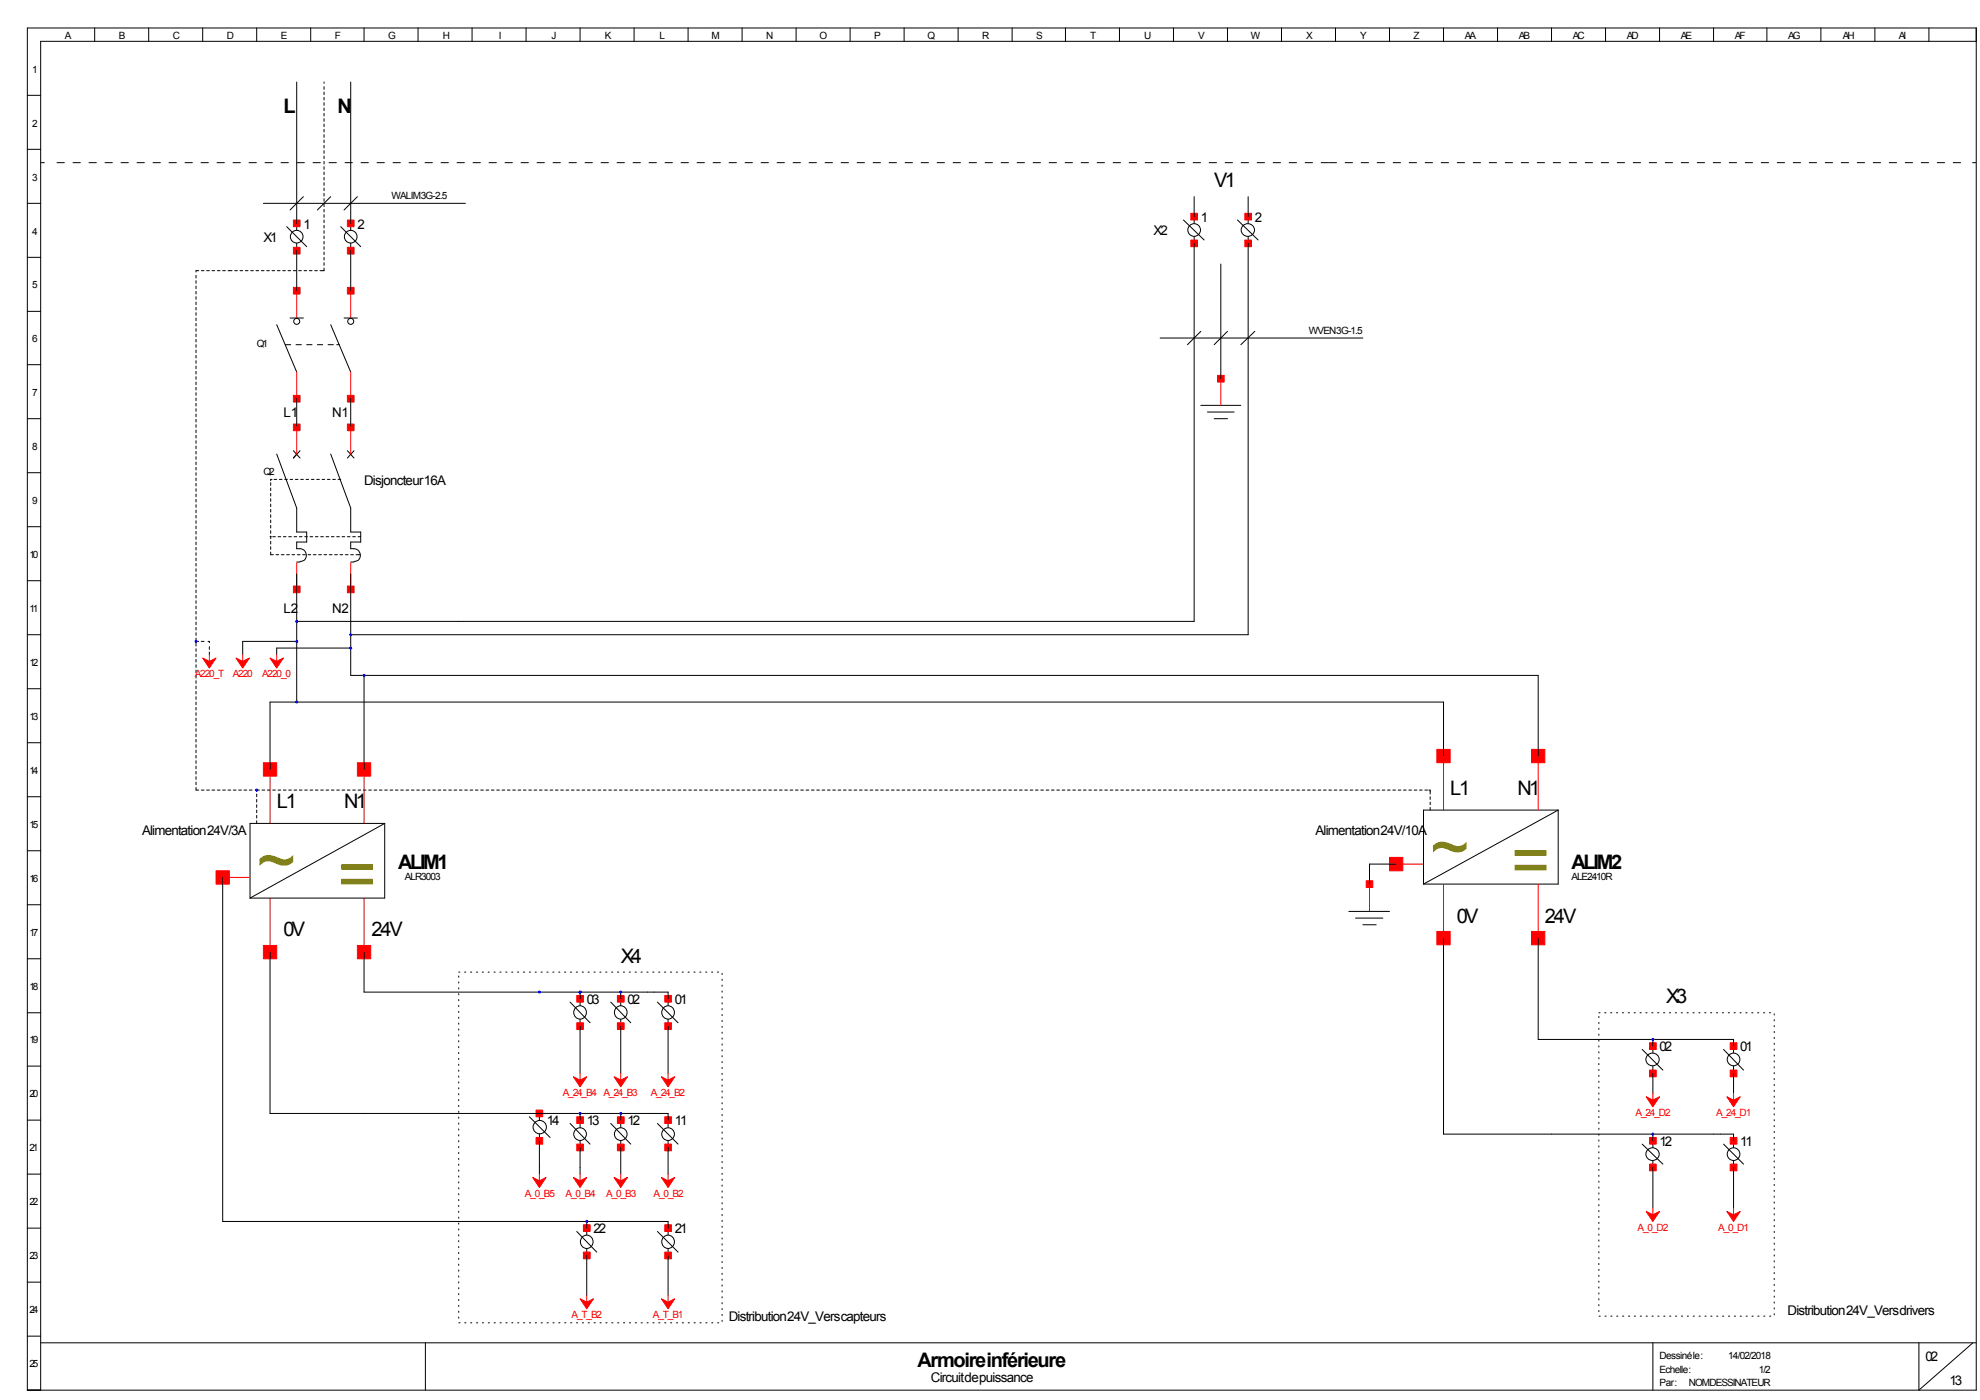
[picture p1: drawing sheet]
<svg xmlns="http://www.w3.org/2000/svg" width="297mm" height="210mm" viewBox="0 0 297 210" stroke-linecap="round" stroke-linejoin="round" font-family="sans-serif">
<g fill="none" stroke="#000" stroke-width=".15">
<path d="M4.1 4.2h292.3v204.3h-292.3zM4.1 14.3h2M14.2 4.2v2M22.3 4.2v2M30.4 4.2v2M38.5 4.2v2M44.5 12.3v22.2M46.6 4.2v2M48.6 12.3v.2M48.6 13v.4M48.6 13.8v.4M48.6 14.6v.4"/>
<path d="M48.6 15.4v.4M48.6 16.2v.4M48.6 17v.4M48.6 17.8v.4M48.6 18.6v.4M48.6 19.4v.4M52.6 12.3v22.2M54.6 4.2v2M62.7 4.2v2M70.8 4.2v2M78.9 4.2v2M87 4.2v2"/>
<path d="M95.1 4.2v2M103.2 4.2v2M111.3 4.2v2M119.4 4.2v2M127.5 4.2v2M135.6 4.2v2M143.7 4.2v2M151.8 4.2v2M159.8 4.2v2M167.9 4.2v2M176 4.2v2M184.1 4.2v2"/>
<path d="M192.2 4.2v2M200.3 4.2v2M208.4 4.2v2M216.5 4.2v2M224.6 4.2v2M232.7 4.2v2M240.8 4.2v2M248.9 4.2v2M257 4.2v2M265 4.2v2M273.1 4.2v2M281.2 4.2v2"/>
<path d="M289.3 4.2v2M296.4 6.2h-290.3v202.3M4.1 30.5h2M4.1 22.4h2M4.1 38.6h2M6.1 24.4h.6M8.5 24.4h1.2M10.9 24.4h1.2M13.3 24.4h1.2M15.7 24.4h1.2M18.1 24.4h1.2M20.5 24.4h1.2"/>
<path d="M22.9 24.4h1.2M25.3 24.4h1.2M27.7 24.4h1.2M30.1 24.4h1.2M32.5 24.4h1.2M34.9 24.4h1.2M37.3 24.4h1.2M39.5 30.5h30.3M39.7 24.4h1.2M42.1 24.4h1.2M43 34l3 3M44.5 24.4h1.2"/>
<path d="M44.5 36.5v7.1M45.5 29.5l-2 2M46.9 24.4h1.2M48.6 20.2v.4M48.6 21v.4M48.6 21.8v.4M48.6 22.6v.4M48.6 23.4v.4M48.6 24.2v.4M48.6 25v.4M48.6 25.8v.4M48.6 26.6v.4"/>
<path d="M48.6 27.4v.4M48.6 28.2v.4M48.6 29v.4M48.6 29.8v.4M48.6 30.6v.4M48.6 31.4v.4M48.6 32.2v.4M48.6 33v.4M48.6 33.8v.4M48.6 34.6v.4M48.6 35.4v.4M48.6 36.2v.4"/>
<path d="M48.6 37v.4M48.6 37.8v.4M48.6 38.6v.4M48.6 39.4v.4M49.3 24.4h1.2M49.6 29.5l-2 2M51.1 34l3 3M51.7 24.4h1.2M52.6 36.5v7.1M53.6 29.5l-2 2M54.1 24.4h1.2M56.5 24.4h1.2"/>
<path d="M58.9 24.4h1.2M61.3 24.4h1.2M63.7 24.4h1.2M66.1 24.4h1.2M68.5 24.4h1.2M70.9 24.4h1.2M73.3 24.4h1.2M75.7 24.4h1.2M78.1 24.4h1.2M80.5 24.4h1.2M82.9 24.4h1.2M85.3 24.4h1.2"/>
<path d="M87.7 24.4h1.2M90.1 24.4h1.2M92.5 24.4h1.2M94.9 24.4h1.2M97.3 24.4h1.2M99.7 24.4h1.2M102.1 24.4h1.2M104.5 24.4h1.2M106.9 24.4h1.2M109.3 24.4h1.2M111.7 24.4h1.2M114.1 24.4h1.2"/>
<path d="M116.5 24.4h1.2M118.9 24.4h1.2M121.3 24.4h1.2M123.7 24.4h1.2M126.1 24.4h1.2M128.5 24.4h1.2M130.9 24.4h1.2M133.3 24.4h1.2M135.7 24.4h1.2M138.1 24.4h1.2M140.5 24.4h1.2M142.9 24.4h1.2"/>
<path d="M145.3 24.4h1.2M147.7 24.4h1.2M150.1 24.4h1.2M152.5 24.4h1.2M154.9 24.4h1.2M157.3 24.4h1.2M159.7 24.4h1.2M162.1 24.4h1.2M164.5 24.4h1.2M166.9 24.4h1.2M169.3 24.4h1.2M171.7 24.4h1.2"/>
<path d="M174.1 24.4h1.2M176.5 24.4h1.2M177.5 33l3.1 3M178.9 24.4h1.2M179.1 29.5v4M179.1 35.5v57.7h-134.6M181.3 24.4h1.2M183.1 39.6v17.2M183.7 24.4h1.2M185.6 33l3.1 3M186.1 24.4h1.2M187.2 29.5v4"/>
<path d="M187.2 35.5v59.7h-134.6M188.5 24.4h1.2M190.9 24.4h1.2M193.3 24.4h1.2M195.7 24.4h1.2M198.1 24.4h2.4M201.7 24.4h1.2M204.1 24.4h1.2M206.5 24.4h1.2M208.9 24.4h1.2M211.3 24.4h1.2M213.7 24.4h1.2"/>
<path d="M216.1 24.4h1.2M218.5 24.4h1.2M220.9 24.4h1.2M223.3 24.4h1.2M225.7 24.4h1.2M228.1 24.4h1.2M230.5 24.4h1.2M232.9 24.4h1.2M235.3 24.4h1.2M237.7 24.4h1.2M240.1 24.4h1.2M242.5 24.4h1.2"/>
<path d="M244.9 24.4h1.2M247.3 24.4h1.2M249.7 24.4h1.2M252.1 24.4h1.2M254.5 24.4h1.2M256.9 24.4h1.2M259.3 24.4h1.2M261.7 24.4h1.2M264.1 24.4h1.2M266.5 24.4h1.2M268.9 24.4h1.2M271.3 24.4h1.2"/>
<path d="M273.7 24.4h1.2M276.1 24.4h1.2M278.5 24.4h1.2M280.9 24.4h1.2M283.3 24.4h1.2M285.7 24.4h1.2M288.1 24.4h1.2M290.5 24.4h1.2M292.9 24.4h1.2M295.8 24.4h.6M4.1 46.7h2M4.1 54.7h2"/>
<path d="M29.4 41.3v.4M29.4 42.1v.4M29.4 42.9v.4M29.4 43.7v.4M29.4 44.5v.4M29.4 45.3v.4M29.4 46.1v.4M29.4 46.9v.4M29.4 47.7v.4M29.4 48.5v.4M29.4 49.3v.4M29.4 50.1v.4"/>
<path d="M29.4 50.9v.4M29.4 51.7v.4M29.4 52.5v.4M29.4 53.3v.4M29.4 54.1v.4M29.4 54.9v.4M29.4 55.7v.4M29.4 56.5v.4M29.4 57.3v.4M29.4 58.1v.4M29.4 58.9v.4M29.4 59.7v.4"/>
<path d="M29.8 40.6h-.4v.2M30.2 40.6h.4M31 40.6h.4M31.8 40.6h.4M32.6 40.6h.4M33.4 40.6h.4M34.2 40.6h.6M35.2 40.6h.4M36 40.6h.4M36.8 40.6h.4M37.6 40.6h.4M38.4 40.6h.4"/>
<path d="M39.2 40.6h.4M40 40.6h.4M40.8 40.6h.4M41.5 48.7l3 7.1M41.6 40.6h.4M42.4 40.6h.4M42.8 51.7h.8M43.2 40.6h.4M43.5 47.7h2M44 40.6h.4M44.4 51.7h.8M44.5 59.8v4.1"/>
<path d="M44.8 40.6h.4M45.6 40.6h.4M46 51.7h.8M46.4 40.6h.4M47.2 40.6h.4M47.6 51.7h.8M48.6 40.2v.4h-.6M49.2 51.7h.8M49.6 48.7l3 7.1M50.5 51.7h.4M51.6 47.7h2M52.6 59.8v4.1"/>
<path d="M174 50.7h30.4M180.1 49.7l-2 2M184.1 49.7l-2 2M188.2 49.7l-2.1 2M4.1 62.8h2M4.1 70.9h2M4.1 79h2M29.4 60.5v.4M29.4 61.3v.4M29.4 62.1v.4M29.4 62.9v.4M29.4 63.7v.4"/>
<path d="M29.4 64.5v.4M29.4 65.3v.4M29.4 66.1v.4M29.4 66.9v.4M29.4 67.7v.4M29.4 68.5v.4M29.4 69.3v.4M29.4 70.1v.4M29.4 70.9v.4M29.4 71.7v.4M29.4 72.5v.4M29.4 73.3v.4"/>
<path d="M29.4 74.1v.4M29.4 74.9v.4M29.4 75.7v.4M29.4 76.5v.4M29.4 77.3v.4M29.4 78.1v.4M29.4 78.9v.4M29.4 79.7v.4M40.6 72.4v.4M40.6 73.2v.4M40.6 74v.4M40.6 74.8v.4"/>
<path d="M40.6 75.6v.4M40.6 76.4v.4M40.6 77.2v.4M40.6 78v.4M40.6 78.8v.4M40.6 79.6v.4M40.8 71.9h-.2v.2M41.1 71.9h.4M41.5 68.1l3 8.1v3.6h1.5v1.5h-1.5v1a1.04 1.04 0 0 1 1.3 .5 1.04 1.04 0 0 1-.3 1.3l-.5 .1M41.9 71.9h.4M42.7 71.9h.4M43.5 71.9h.4"/>
<path d="M44 67.6l1 1.1M44.3 71.9h.4M45 67.6l-1 1.1 .5-.6M45.1 71.9h.4M45.9 71.9h.4M46.7 71.9h.4M47.5 71.9h.4M48.3 71.9h.4M49.1 71.9h.4M49.6 68.1l3 8.1v3.6h1.5v1.5h-1.5v1a1.04 1.04 0 0 1 1.3 .5 1.04 1.04 0 0 1-.3 1.3l-.5 .1M49.9 71.9h.4M50.7 71.9h.4"/>
<path d="M52.1 67.6l1 1.1M53.1 67.6l-1 1.1M180.1 60.8h6M181.1 61.8h4M182.1 62.8h2M4.1 95.2h2M4.1 87.1h2M29.4 96.2h.4M29.4 80.5v.4M29.4 81.3v.4M29.4 82.1v.4M29.4 82.9v.4"/>
<path d="M29.4 83.7v.4M29.4 84.5v.4M29.4 85.3v.4M29.4 86.1v.4M29.4 86.9v.4M29.4 87.7v.4M29.4 88.5v.4M29.4 89.3v.4M29.4 90.1v.4M29.4 90.9v.4M29.4 91.7v.4M29.4 92.5v.4"/>
<path d="M29.4 93.3v.4M29.4 94.1v.4M29.4 94.9v.4M29.4 95.7v.4M29.4 96.5v.4M29.4 97.3v.4M29.4 98.1v.4M29.4 98.9v.4M29.4 99.7v.4M30.2 96.2h.4M31.2 96.2h.2v.2M31.4 97v.4"/>
<path d="M31.4 97.8v.4M40.5 80.5h.2M40.6 80.4v.4M40.6 81.2v.4M40.6 82v.4M40.6 82.8v.4h.4M40.9 80.5h.4M41.4 83.2h.4M41.7 80.5h.4M42.2 83.2h.4M42.5 80.5h.4M43 83.2h.4"/>
<path d="M43.3 80.5h.4M43.8 83.2h.4M44.1 80.5h.4M44.5 86.1v19.2M44.5 84.3h.5M44.5 96.2h-8.1v2M44.6 83.2h.4M44.9 80.5h.4M45.4 83.2h.4M45.7 80.5h.4M46.2 83.2h.4M46.5 80.5h.4"/>
<path d="M47 83.2h.4M47.3 80.5h.4M47.8 83.2h.4M48.1 80.5h.4M48.6 83.2h.4M48.9 80.5h.4M49.4 83.2h.4M49.7 80.5h.4M50.2 83.2h.4M50.5 80.5h.4M51 83.2h.4M51.3 80.5h.4"/>
<path d="M51.8 83.2h.4M52.1 80.5h.4M52.6 84.3h.5M52.6 86.1v15.2h178.1v12.1M52.6 83.2h.4M52.6 97.2h-11.1v1M52.9 80.5h.4M53.4 83.2h.6M53.7 80.5h.4M4.1 103.3h2M4.1 111.4h2M4.1 119.5h2"/>
<path d="M29.4 100.5v.4M29.4 101.3v.4M29.4 102.1v.4M29.4 102.9v.4M29.4 103.7v.4M29.4 104.5v.4M29.4 105.3v.4M29.4 106.1v.4M29.4 106.9v.4M29.4 107.7v.4M29.4 108.5v.4M29.4 109.3v.4"/>
<path d="M29.4 110.1v.4M29.4 110.9v.4M29.4 111.7v.4M29.4 112.5v.4M29.4 113.3v.4M29.4 114.1v.4M29.4 114.9v.4M29.4 115.7v.4M29.4 116.5v.4M29.4 117.3v.4M29.4 118.1v.4h.4M30.2 118.5h.4"/>
<path d="M31 118.5h.4M31.8 118.5h.4M32.6 118.5h.4M33.4 118.5h.4M34.2 118.5h.4M35 118.5h.4M35.8 118.5h.4M36.6 118.5h.4M37.4 118.5h.4M38.3 118.5h.6M38.5 118.5v.2M38.5 119.1v.4"/>
<path d="M38.5 119.9v.4M39.3 118.5h.4M40.1 118.5h.4M40.9 118.5h.4M41.7 118.5h.4M42.5 118.5h.4M43.3 118.5h.4M44.1 118.5h.4M44.9 118.5h.4M45.7 118.5h.4M46.5 118.5h.4M47.3 118.5h.4"/>
<path d="M48.1 118.5h.4M48.9 118.5h.4M49.7 118.5h.4M50.5 118.5h.4M51.3 118.5h.4M52.1 118.5h.4M52.9 118.5h.4M53.7 118.5h.4M54.5 118.5h.4M54.6 101.3v14.1M55.3 118.5h.4M56.1 118.5h.4"/>
<path d="M56.9 118.5h.4M57.7 118.5h.4M58.5 118.5h.4M59.3 118.5h.4M60.1 118.5h.4M60.9 118.5h.4M61.7 118.5h.4M62.5 118.5h.4M63.3 118.5h.4M64.1 118.5h.4M64.9 118.5h.4M65.7 118.5h.4"/>
<path d="M66.5 118.5h.4M67.3 118.5h.4M68.1 118.5h.4M68.9 118.5h.4M69.7 118.5h.4M70.5 118.5h.4M71.3 118.5h.4M72.1 118.5h.4M72.9 118.5h.4M73.7 118.5h.4M74.5 118.5h.4M75.3 118.5h.4"/>
<path d="M76.1 118.5h.4M76.9 118.5h.4M77.7 118.5h.4M78.5 118.5h.4M79.3 118.5h.4M80.1 118.5h.4M80.9 118.5h.4M81.7 118.5h.4M82.5 118.5h.4M83.3 118.5h.4M84.1 118.5h.4M84.9 118.5h.4"/>
<path d="M85.7 118.5h.4M86.5 118.5h.4M87.3 118.5h.4M88.1 118.5h.4M88.9 118.5h.4M89.7 118.5h.4M90.5 118.5h.4M91.3 118.5h.4M92.1 118.5h.4M92.9 118.5h.4M93.7 118.5h.4M94.5 118.5h.4"/>
<path d="M95.3 118.5h.4M96.1 118.5h.4M96.9 118.5h.4M97.7 118.5h.4M98.5 118.5h.4M99.3 118.5h.4M100.1 118.5h.4M100.9 118.5h.4M101.7 118.5h.4M102.5 118.5h.4M103.3 118.5h.4M104.1 118.5h.4"/>
<path d="M104.9 118.5h.4M105.7 118.5h.4M106.5 118.5h.4M107.3 118.5h.4M108.1 118.5h.4M108.9 118.5h.4M109.7 118.5h.4M110.5 118.5h.4M111.3 118.5h.4M112.1 118.5h.4M112.9 118.5h.4M113.7 118.5h.4"/>
<path d="M114.5 118.5h.4M115.3 118.5h.4M116.1 118.5h.4M116.9 118.5h.4M117.7 118.5h.4M118.5 118.5h.4M119.3 118.5h.4M120.1 118.5h.4M120.9 118.5h.4M121.7 118.5h.4M122.5 118.5h.4M123.3 118.5h.4"/>
<path d="M124.1 118.5h.4M124.9 118.5h.4M125.7 118.5h.4M126.5 118.5h.4M127.3 118.5h.4M128.1 118.5h.4M128.9 118.5h.4M129.7 118.5h.4M130.5 118.5h.4M131.3 118.5h.4M132.1 118.5h.4M132.9 118.5h.4"/>
<path d="M133.7 118.5h.4M134.5 118.5h.4M135.3 118.5h.4M136.1 118.5h.4M136.9 118.5h.4M137.7 118.5h.4M138.5 118.5h.4M139.3 118.5h.4M140.1 118.5h.4M140.9 118.5h.4M141.7 118.5h.4M142.5 118.5h.4"/>
<path d="M143.3 118.5h.4M144.1 118.5h.4M144.9 118.5h.4M145.7 118.5h.4M146.5 118.5h.4M147.3 118.5h.4M148.1 118.5h.4M148.9 118.5h.4M149.7 118.5h.4M150.5 118.5h.4M151.3 118.5h.4M152.1 118.5h.4"/>
<path d="M152.9 118.5h.4M153.7 118.5h.4M154.5 118.5h.4M155.3 118.5h.4M156.1 118.5h.4M156.9 118.5h.4M157.7 118.5h.4M158.5 118.5h.4M159.3 118.5h.4M160.1 118.5h.4M160.9 118.5h.4M161.7 118.5h.4"/>
<path d="M162.5 118.5h.4M163.3 118.5h.4M164.1 118.5h.4M164.9 118.5h.4M165.7 118.5h.4M166.5 118.5h.4M167.3 118.5h.4M168.1 118.5h.4M168.9 118.5h.4M169.7 118.5h.4M170.5 118.5h.4M171.3 118.5h.4"/>
<path d="M172.1 118.5h.4M172.9 118.5h.4M173.7 118.5h.4M174.5 118.5h.4M175.3 118.5h.4M176.1 118.5h.4M176.9 118.5h.4M177.7 118.5h.4M178.5 118.5h.4M179.3 118.5h.4M180.1 118.5h.4M180.9 118.5h.4"/>
<path d="M181.7 118.5h.4M182.5 118.5h.4M183.3 118.5h.4M184.1 118.5h.4M184.9 118.5h.4M185.7 118.5h.4M186.5 118.5h.4M187.3 118.5h.4M188.1 118.5h.4M188.9 118.5h.4M189.7 118.5h.4M190.5 118.5h.4"/>
<path d="M191.3 118.5h.4M192.1 118.5h.4M192.9 118.5h.4M193.7 118.5h.4M194.5 118.5h.4M195.3 118.5h.4M196.1 118.5h.4M196.9 118.5h.4M197.7 118.5h.4M198.5 118.5h.4M199.3 118.5h.4M200.1 118.5h.4"/>
<path d="M200.9 118.5h.4M201.7 118.5h.4M202.5 118.5h.4M203.3 118.5h.4M204.1 118.5h.4M204.9 118.5h.4M205.7 118.5h.4M206.5 118.5h.4M207.3 118.5h.4M208.1 118.5h.4M208.9 118.5h.4M209.7 118.5h.4"/>
<path d="M210.5 118.5h.4M211.3 118.5h.4M212.1 118.5h.4M212.9 118.5h.4M213.7 118.5h.4M214.3 118.5h.2v.6M214.5 119.5v.4M216.5 113.4v-8.1h-176v10.1M4.1 127.6h2M4.1 135.7h2M33.4 131.6v51.6h66.8v2M38.5 120.7v.4"/>
<path d="M38.5 121.5v.4M38.5 122.3v.4M38.5 123.1v.4M57.7 123.5h-20.2v11.2M57.7 123.5v11.2h-20.2M57.7 123.5l-20.2 11.2M202.3 136.7h6.1M203.3 137.7h4.1M204.4 138.7h2M209.4 129.6h-4v3M214.5 120.3v.4M214.5 121.1v.4"/>
<path d="M233.7 121.5h-20.2v11.1M233.7 121.5v11.1h-20.2M233.7 121.5l-20.2 11.1M4.1 143.8h2M4.1 151.9h2M4.1 159.9h2M40.5 142.8v24.2h59.7v2.1M54.6 142.8v6h45.6v2M85.5 150.3l3 3.1M87 148.8v2M87 152.9v8.1M91.6 150.3l3 3.1"/>
<path d="M93.1 148.8v2M93.1 152.9v8.1M98.6 150.3l3.1 3.1M100.2 152.9v8.1M216.5 140.7v29.4h43.5v2M230.7 140.7v15.2h29.3v2M246.3 157.4l3.1 3.1M247.9 155.9v2M247.9 159.9v4.1M258.5 157.4l3 3.1M260 159.9v4.1M4.1 168h2"/>
<path d="M4.1 176.1h2M79.4 167.5l3.1 3.1M80.9 167v1M80.9 170.1v6M85.5 168.5l3 3.1M87 167v2.1M87 171.1v5M91.6 168.5l3 3.1M93.1 167v2.1M93.1 171.1v5M98.6 168.5l3.1 3.1M100.2 171.1v5"/>
<path d="M246.3 171.6l3.1 3M247.9 170.1v2M247.9 174.1v7.1M258.5 171.6l3 3M260 174.1v7.1M4.1 184.2h2M4.1 192.3h2M86.5 184.7l3 3.1M88 183.2v2M88 187.3v7M98.6 184.7l3.1 3.1M100.2 187.3v7"/>
<path d="M4.1 200.4h2M6.1 201.4h290.3M63.8 201.4v7.1M247.9 201.4v7.1M287.8 201.4v7.1l8.1-7.1"/>
<circle cx="44.5" cy="35.5" r=".95"/>
<circle cx="52.6" cy="35.5" r=".95"/>
<circle cx="179.1" cy="34.5" r=".95"/>
<circle cx="187.2" cy="34.5" r=".98"/>
<circle cx="44.5" cy="48.2" r=".45"/>
<circle cx="52.6" cy="48.2" r=".45"/>
<circle cx="87" cy="151.9" r=".97"/>
<circle cx="93.1" cy="151.9" r=".97"/>
<circle cx="100.2" cy="151.9" r=".97"/>
<circle cx="247.9" cy="158.9" r=".98"/>
<circle cx="260" cy="158.9" r=".95"/>
<circle cx="81" cy="169.1" r="1"/>
<circle cx="87" cy="170.1" r=".95"/>
<circle cx="93.1" cy="170.1" r=".95"/>
<circle cx="100.2" cy="170.1" r=".95"/>
<circle cx="247.9" cy="173.1" r=".98"/>
<circle cx="260" cy="173.1" r=".95"/>
<circle cx="88" cy="186.3" r=".97"/>
<circle cx="100.2" cy="186.3" r=".97"/>
</g>
<path d="M68.8 145.8h39.5v52.6h-39.5zM239.8 151.9h26.3v45.5h-26.3z" fill="none" stroke="#000" stroke-width=".15" stroke-dasharray=".2 .7"/>
<g fill="#f00" stroke="#f00" stroke-width=".15">
<path d="M44 59.3h1v1h-1z" fill-rule="evenodd"/>
<path d="M52.1 59.3h1v1h-1z" fill-rule="evenodd"/>
<path d="M44 43.1h1v1h-1z" fill-rule="evenodd"/>
<path d="M52.1 43.1h1v1h-1z" fill-rule="evenodd"/>
<path d="M52.1 63.6h1v1h-1z" fill-rule="evenodd"/>
<path d="M44 63.6h1v1h-1z" fill-rule="evenodd"/>
<path d="M44 87.9h1v1h-1z" fill-rule="evenodd"/>
<path d="M52.1 87.9h1v1h-1z" fill-rule="evenodd"/>
<path d="M39.5 114.4h2v2h-2z" fill-rule="evenodd"/>
<path d="M53.6 114.4h2v2h-2z" fill-rule="evenodd"/>
<path d="M53.6 141.8h2v2h-2z" fill-rule="evenodd"/>
<path d="M39.5 141.8h2v2h-2z" fill-rule="evenodd"/>
<path d="M32.4 130.6h2v2h-2z" fill-rule="evenodd"/>
<path d="M215.5 112.4h2v2h-2z" fill-rule="evenodd"/>
<path d="M229.7 112.4h2v2h-2z" fill-rule="evenodd"/>
<path d="M229.7 139.7h2v2h-2z" fill-rule="evenodd"/>
<path d="M215.5 139.7h2v2h-2z" fill-rule="evenodd"/>
<path d="M208.4 128.6h2v2h-2z" fill-rule="evenodd"/>
<path d="M182.6 56.3h1v1h-1z" fill-rule="evenodd"/>
<path d="M204.9 132.1h1v1h-1z" fill-rule="evenodd"/>
<path d="M44 33h1v1h-1z" fill-rule="evenodd"/>
<path d="M44 37.1h1v1h-1z" fill-rule="evenodd"/>
<path d="M52.1 33h1v1h-1z" fill-rule="evenodd"/>
<path d="M52.1 37.1h1v1h-1z" fill-rule="evenodd"/>
<path d="M86.5 149.3h1v1h-1z" fill-rule="evenodd"/>
<path d="M86.5 153.4h1v1h-1z" fill-rule="evenodd"/>
<path d="M92.6 149.3h1v1h-1z" fill-rule="evenodd"/>
<path d="M92.6 153.4h1v1h-1z" fill-rule="evenodd"/>
<path d="M99.7 149.3h1v1h-1z" fill-rule="evenodd"/>
<path d="M99.7 153.4h1v1h-1z" fill-rule="evenodd"/>
<path d="M86.5 167.5h1v1h-1z" fill-rule="evenodd"/>
<path d="M86.5 171.6h1v1h-1z" fill-rule="evenodd"/>
<path d="M92.6 167.5h1v1h-1z" fill-rule="evenodd"/>
<path d="M92.6 171.6h1v1h-1z" fill-rule="evenodd"/>
<path d="M99.7 167.5h1v1h-1z" fill-rule="evenodd"/>
<path d="M99.7 171.6h1v1h-1z" fill-rule="evenodd"/>
<path d="M87.5 183.7h1v1h-1z" fill-rule="evenodd"/>
<path d="M87.5 187.8h1v1h-1z" fill-rule="evenodd"/>
<path d="M99.7 183.7h1v1h-1z" fill-rule="evenodd"/>
<path d="M99.7 187.8h1v1h-1z" fill-rule="evenodd"/>
<path d="M247.4 156.4h1v1h-1z" fill-rule="evenodd"/>
<path d="M247.4 160.5h1v1h-1z" fill-rule="evenodd"/>
<path d="M259.5 156.4h1v1h-1z" fill-rule="evenodd"/>
<path d="M259.5 160.5h1v1h-1z" fill-rule="evenodd"/>
<path d="M247.4 170.6h1v1h-1z" fill-rule="evenodd"/>
<path d="M247.4 174.6h1v1h-1z" fill-rule="evenodd"/>
<path d="M259.5 170.6h1v1h-1z" fill-rule="evenodd"/>
<path d="M259.5 174.6h1v1h-1z" fill-rule="evenodd"/>
<path d="M178.6 32h1v1h-1z" fill-rule="evenodd"/>
<path d="M178.6 36h1v1h-1z" fill-rule="evenodd"/>
<path d="M186.7 32h1v1h-1z" fill-rule="evenodd"/>
<path d="M186.7 36h1v1h-1z" fill-rule="evenodd"/>
<path d="M80.4 166.5h1v1h-1z" fill-rule="evenodd"/>
<path d="M80.4 170.6h1v1h-1z" fill-rule="evenodd"/>
<path d="M259 164.5l1 .5 1-.5-1 1.5z" fill-rule="evenodd"/>
<path d="M246.9 164.5l1 .5 1-.5-1 1.5z" fill-rule="evenodd"/>
<path d="M259 181.7l1 .5 1-.5-1 1.5z" fill-rule="evenodd"/>
<path d="M246.9 181.7l1 .5 1-.5-1 1.5z" fill-rule="evenodd"/>
<path d="M99.2 161.5l1 .5 1-.5-1 1.5z" fill-rule="evenodd"/>
<path d="M99.2 176.6l1 .5 1-.5-1 1.5z" fill-rule="evenodd"/>
<path d="M87 194.8l1 .5 1-.5-1 1.5z" fill-rule="evenodd"/>
<path d="M40.5 98.7l1 .5 1-.5-1 1.5z" fill-rule="evenodd"/>
<path d="M35.4 98.7l1 .5 1-.5-1 1.5z" fill-rule="evenodd"/>
<path d="M30.4 98.7l1 .5 1-.5-1 1.5z" fill-rule="evenodd"/>
<path d="M92.1 161.5l1 .5 1-.5-1 1.5z" fill-rule="evenodd"/>
<path d="M92.1 176.6l1 .5 1-.5-1 1.5z" fill-rule="evenodd"/>
<path d="M99.2 194.8l1 .5 1-.5-1 1.5z" fill-rule="evenodd"/>
<path d="M86 176.6l1 .5 1-.5-1 1.5z" fill-rule="evenodd"/>
<path d="M86 161.5l1 .5 1-.5-1 1.5z" fill-rule="evenodd"/>
<path d="M79.9 176.6l1 .5 1-.5-1 1.5z" fill-rule="evenodd"/>
</g>
<g fill="none" stroke="#f00" stroke-width=".15">
<path d="M44.5 33.5h.1M44.5 37.6h.1M52.6 33.5h.1M52.6 37.6h.1M179.1 32.5h.1M179.1 36.5h.1M187.2 32.5h.1M187.2 36.5h.1M44.5 43.6v4M44.5 55.8v4M52.6 43.6v4M52.6 55.8v4"/>
<path d="M183.1 56.8v4M44.5 64.1v4M52.6 64.1v4M31.4 98.2v1M36.4 98.2v1M41.5 98.2v1M44.5 84.4v4M52.6 84.4v4M40.5 115.4v8.1M54.6 115.4v8.1M216.5 113.4v8.1M230.7 113.4v8.1"/>
<path d="M33.4 131.6h4M40.5 134.7v8.1M54.6 134.7v8.1M205.4 132.6v4M209.4 129.6h4M216.5 132.6v8.1M230.7 132.6v8.1M87 149.8h.1M87 153.9h.1M93.1 149.8h.1M93.1 153.9h.1M100.2 149.8h.1"/>
<path d="M100.2 153.9h.1M247.9 156.9h.1M260 156.9h.1M80.9 167h.1M80.9 171.1h.1M80.9 176.1v1M87 168h.1M87 172.1h.1M87 161v1M87 176.1v1M93.1 168h.1M93.1 172.1h.1"/>
<path d="M93.1 161v1M93.1 176.1v1M100.2 168h.1M100.2 172.1h.1M100.2 161v1M100.2 176.1v1M247.9 161h.1M247.9 171.1h.1M247.9 175.1h.1M247.9 164v1M260 161h.1M260 171.1h.1"/>
<path d="M260 175.1h.1M260 164v1M88 184.2h.1M88 188.3h.1M88 194.3v1M100.2 184.2h.1M100.2 188.3h.1M100.2 194.3v1M247.9 181.2v1M260 181.2v1"/>
</g>
<g fill="#00f" stroke="#00f" stroke-width=".15">
<circle cx="44.5" cy="105.3" r=".15"/>
<circle cx="54.6" cy="101.3" r=".15"/>
<circle cx="44.5" cy="93.2" r=".15"/>
<circle cx="52.6" cy="95.2" r=".15"/>
<circle cx="93.1" cy="148.8" r=".15"/>
<circle cx="87" cy="148.8" r=".15"/>
<circle cx="93.1" cy="167" r=".15"/>
<circle cx="87" cy="167" r=".15"/>
<circle cx="88" cy="183.2" r=".15"/>
<circle cx="247.9" cy="155.9" r=".15"/>
<circle cx="247.9" cy="170.1" r=".15"/>
<circle cx="44.5" cy="96.2" r=".15"/>
<circle cx="52.6" cy="97.2" r=".15"/>
<circle cx="29.4" cy="96.2" r=".15"/>
<circle cx="38.5" cy="118.5" r=".15"/>
<circle cx="80.9" cy="148.8" r=".15"/>
</g>
<g font-size="10.1" fill="#808000">
<text x="214.5" y="130.6">~ =</text>
<text x="38.5" y="132.6">~ =</text>
</g>
<g font-size="3">
<text x="42.5" y="17">L</text>
<text x="50.6" y="17">N</text>
<text x="182.1" y="28.1">V1</text>
<text x="217.5" y="119.2">L1</text>
<text x="227.6" y="119.2">N1</text>
<text x="41.5" y="121.2">L1</text>
<text x="51.6" y="121.2">N1</text>
<text x="59.7" y="130.3">ALIM1</text>
<text x="235.7" y="130.3">ALIM2</text>
<text x="42.5" y="140.4">0V</text>
<text x="55.7" y="140.4">24V</text>
<text x="218.5" y="138.4">0V</text>
<text x="231.7" y="138.4">24V</text>
<text x="93.1" y="144.4">X4</text>
<text x="249.9" y="150.5">X3</text>
<text x="137.6" y="205.1">Armoire inférieure</text>
</g>
<g font-size="2">
<text x="45.5" y="34.3">1</text>
<text x="53.6" y="34.3">2</text>
<text x="173" y="35.3">X2</text>
<text x="180.1" y="33.3">1</text>
<text x="188.2" y="33.3">2</text>
<text x="39.5" y="36.3">X1</text>
<text x="42.5" y="62.6">L1</text>
<text x="49.8" y="62.6">N1</text>
<text x="54.6" y="72.7">Disjoncteur 16A</text>
<text x="42.5" y="92">L2</text>
<text x="49.8" y="92">N2</text>
<text x="21.3" y="125.3">Alimentation 24V/3A</text>
<text x="197.3" y="125.3">Alimentation 24V/10A</text>
<text x="88" y="150.6">03</text>
<text x="94.1" y="150.6">02</text>
<text x="101.2" y="150.6">01</text>
<text x="248.9" y="157.7">02</text>
<text x="261" y="157.7">01</text>
<text x="82" y="168.8">14</text>
<text x="88" y="168.8">13</text>
<text x="94.1" y="168.8">12</text>
<text x="101.2" y="168.8">11</text>
<text x="248.9" y="171.9">12</text>
<text x="261" y="171.9">11</text>
<text x="89" y="185">22</text>
<text x="101.2" y="185">21</text>
<text x="268.1" y="197.2">Distribution 24V_Vers drivers</text>
<text x="109.3" y="198.2">Distribution 24V_Vers capteurs</text>
<text x="139.6" y="207.3">Circuit de puissance</text>
<text x="288.8" y="204.2">02</text>
<text x="292.4" y="207.8">13</text>
</g>
<g font-size="1.5">
<text x="9.7" y="5.8">A</text>
<text x="17.8" y="5.8">B</text>
<text x="25.9" y="5.8">C</text>
<text x="34" y="5.8">D</text>
<text x="42.1" y="5.8">E</text>
<text x="50.2" y="5.8">F</text>
<text x="58.2" y="5.8">G</text>
<text x="66.4" y="5.8">H</text>
<text x="74.8" y="5.8">I</text>
<text x="82.7" y="5.8">J</text>
<text x="90.7" y="5.8">K</text>
<text x="98.9" y="5.8">L</text>
<text x="106.7" y="5.8">M</text>
<text x="114.9" y="5.8">N</text>
<text x="122.9" y="5.8">O</text>
<text x="131.1" y="5.8">P</text>
<text x="139.1" y="5.8">Q</text>
<text x="147.3" y="5.8">R</text>
<text x="155.4" y="5.8">S</text>
<text x="163.5" y="5.8">T</text>
<text x="171.6" y="5.8">U</text>
<text x="179.7" y="5.8">V</text>
<text x="187.6" y="5.8">W</text>
<text x="195.9" y="5.8">X</text>
<text x="204" y="5.8">Y</text>
<text x="212" y="5.8">Z</text>
<text x="219.7" y="5.8">AA</text>
<text x="227.8" y="5.8">AB</text>
<text x="235.9" y="5.8">AC</text>
<text x="244" y="5.8">AD</text>
<text x="252.1" y="5.8">AE</text>
<text x="260.2" y="5.8">AF</text>
<text x="268.2" y="5.8">AG</text>
<text x="276.4" y="5.8">AH</text>
<text x="284.8" y="5.8">AI</text>
<text x="4.8" y="10.9">1</text>
<text x="4.8" y="19">2</text>
<text x="4.8" y="27.1">3</text>
<text x="58.7" y="29.8">WALIM 3G-2.5</text>
<text x="4.8" y="35.2">4</text>
<text x="4.8" y="43.2">5</text>
<text x="4.8" y="51.3">6</text>
<text x="38.5" y="52.1">Q1</text>
<text x="196.3" y="50.1">WVEN 3G-1.5</text>
<text x="4.8" y="59.4">7</text>
<text x="4.8" y="67.5">8</text>
<text x="39.5" y="71.3">Q2</text>
<text x="4.8" y="75.6">9</text>
<text x="4.4" y="83.7">10</text>
<text x="4.4" y="91.8">11</text>
<text x="4.4" y="99.9">12</text>
<text x="4.4" y="108">13</text>
<text x="4.4" y="116.1">14</text>
<text x="4.4" y="124.2">15</text>
<text x="4.4" y="132.3">16</text>
<text x="60.7" y="132">ALR3003</text>
<text x="235.7" y="132">ALE2410R</text>
<text x="4.4" y="140.4">17</text>
<text x="4.4" y="148.5">18</text>
<text x="4.4" y="156.5">19</text>
<text x="4.4" y="164.6">20</text>
<text x="4.4" y="172.7">21</text>
<text x="4.4" y="180.8">22</text>
<text x="4.4" y="188.9">23</text>
<text x="4.4" y="197">24</text>
<text x="248.9" y="203.8">Dessiné le :</text>
<text x="259.2" y="203.8">14/02/2018</text>
<text x="4.4" y="205.1">25</text>
<text x="248.9" y="205.9">Echelle :</text>
<text x="248.9" y="207.9">Par :</text>
<text x="253.3" y="207.9">NOM DESSINATEUR</text>
<text x="263.8" y="205.9">1/2</text>
</g>
<g font-size="1.5" fill="#f00">
<text x="29.2" y="101.6">A220_T</text>
<text x="34.9" y="101.6">A220</text>
<text x="39.3" y="101.6">A220_0</text>
<text x="84.4" y="164.4">A_24_B4 A_24_B3</text>
<text x="97.6" y="164.4">A_24_B2</text>
<text x="245.3" y="167.4">A_24_D2</text>
<text x="257.4" y="167.4">A_24_D1</text>
<text x="78.7" y="179.5">A_0_B5</text>
<text x="84.8" y="179.5">A_0_B4</text>
<text x="90.9" y="179.5">A_0_B3</text>
<text x="98" y="179.5">A_0_B2</text>
<text x="245.6" y="184.6">A_0_D2</text>
<text x="257.7" y="184.6">A_0_D1</text>
<text x="85.7" y="197.7">A_T_B2</text>
<text x="97.9" y="197.7">A_T_B1</text>
</g>
</svg>
